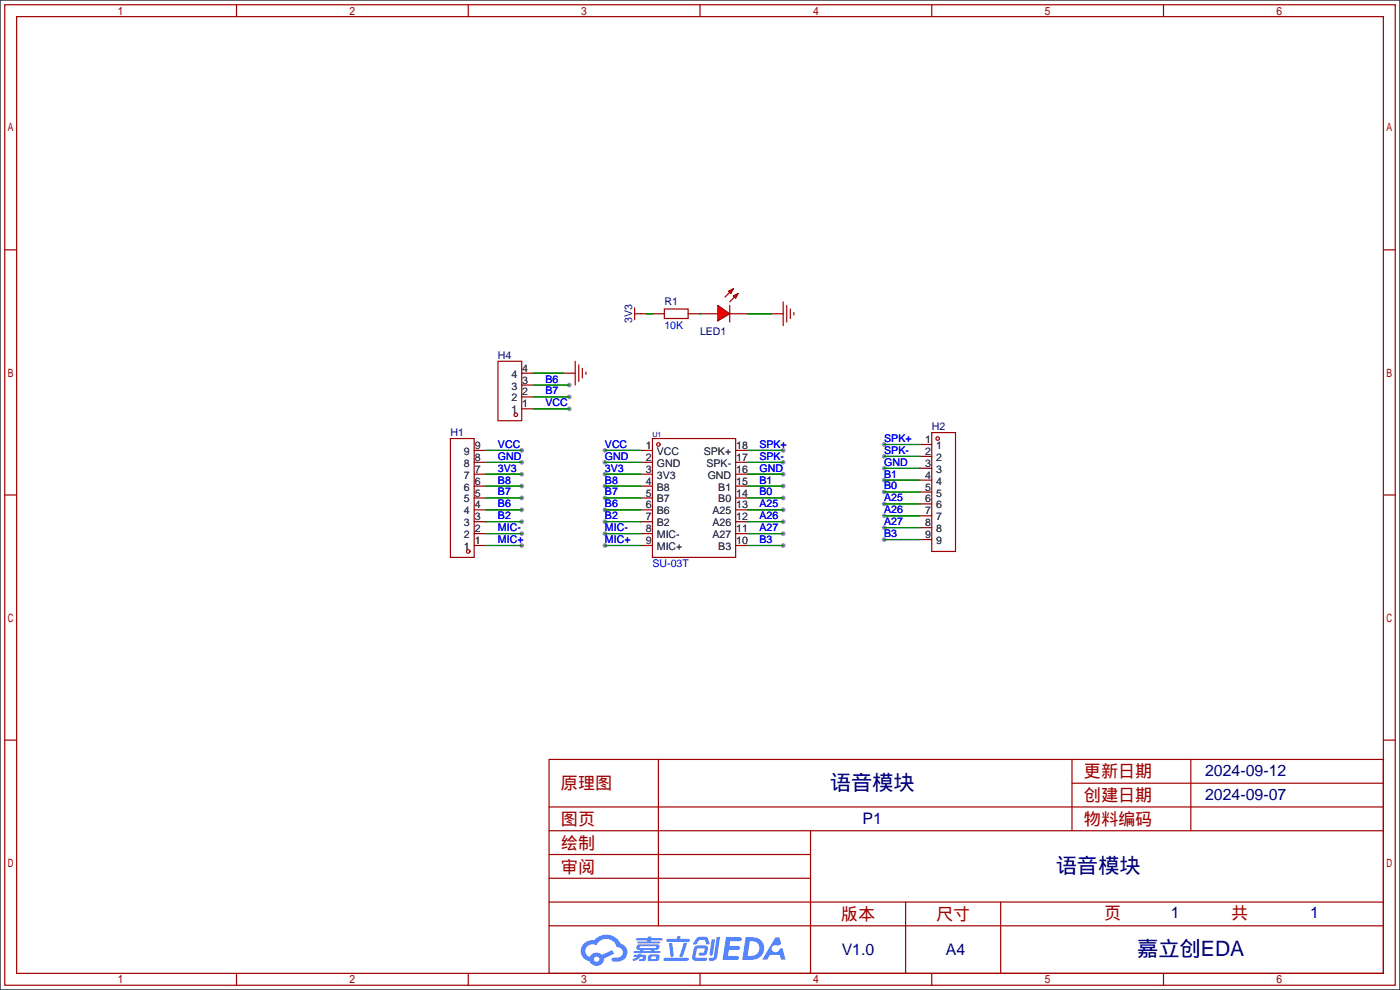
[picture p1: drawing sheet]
<svg xmlns="http://www.w3.org/2000/svg" width="299mm" height="212mm" viewBox="0 0 299 212" stroke-linecap="round" stroke-linejoin="round" font-family="sans-serif">
<path d="M0 0h299.2v211.6h-299.2z" fill="#fff" stroke="#000" stroke-width=".25"/>
<g fill="#999">
<circle cx="129.3" cy="96.3" r=".51"/>
<circle cx="129.3" cy="98.8" r=".51"/>
<circle cx="129.3" cy="101.3" r=".51"/>
<circle cx="129.3" cy="103.9" r=".51"/>
<circle cx="129.3" cy="106.4" r=".51"/>
<circle cx="129.3" cy="109" r=".51"/>
<circle cx="129.3" cy="111.5" r=".51"/>
<circle cx="129.3" cy="114" r=".51"/>
<circle cx="129.3" cy="116.6" r=".51"/>
<circle cx="167.4" cy="116.6" r=".51"/>
<circle cx="167.4" cy="114" r=".51"/>
<circle cx="167.4" cy="111.5" r=".51"/>
<circle cx="167.4" cy="109" r=".51"/>
<circle cx="167.4" cy="106.4" r=".51"/>
<circle cx="167.4" cy="103.9" r=".51"/>
<circle cx="167.4" cy="101.3" r=".51"/>
<circle cx="167.4" cy="98.8" r=".51"/>
<circle cx="167.4" cy="96.3" r=".51"/>
<circle cx="111.5" cy="96.3" r=".51"/>
<circle cx="111.5" cy="98.8" r=".51"/>
<circle cx="111.5" cy="101.3" r=".51"/>
<circle cx="111.5" cy="103.9" r=".51"/>
<circle cx="111.5" cy="106.4" r=".51"/>
<circle cx="111.5" cy="109" r=".51"/>
<circle cx="111.5" cy="111.5" r=".51"/>
<circle cx="111.5" cy="114" r=".51"/>
<circle cx="111.5" cy="116.6" r=".51"/>
<circle cx="189" cy="95" r=".51"/>
<circle cx="189" cy="97.5" r=".51"/>
<circle cx="189" cy="100.1" r=".51"/>
<circle cx="189" cy="102.6" r=".51"/>
<circle cx="189" cy="105.2" r=".51"/>
<circle cx="189" cy="107.7" r=".51"/>
<circle cx="189" cy="110.2" r=".51"/>
<circle cx="189" cy="112.8" r=".51"/>
<circle cx="189" cy="115.3" r=".51"/>
<circle cx="121.7" cy="82.3" r=".51"/>
<circle cx="121.7" cy="84.8" r=".51"/>
<circle cx="121.7" cy="87.4" r=".51"/>
</g>
<g fill="none" stroke="#a10000" stroke-width=".25">
<path d="M1 1h297.2v209.6h-297.2zM3.6 3.6h292.1v204.4h-292.1zM50.5 1v2.6M100.1 1v2.6M149.6 1v2.6M199.1 1v2.6M248.7 1v2.6M1 53.4h2.6M295.7 53.4h2.5M1 105.8h2.6M295.7 105.8h2.5M1 158.2h2.6"/>
<path d="M295.7 158.2h2.5M117.3 162.3h178.4v45.7h-178.4zM117.3 177.5h178.4M117.3 172.5h178.4M140.7 162.3v35.6M173.2 177.5v30.5M229.1 162.3v15.2M229.1 167.4h66.6M254.5 162.3v15.2M117.3 182.6h55.9M117.3 197.9h178.4M117.3 192.8h178.4"/>
<path d="M117.3 187.7h55.9M193.5 192.8v15.2M213.9 192.8v15.2M50.5 208v2.6M100.1 208v2.6M149.6 208v2.6M199.1 208v2.6M248.7 208v2.6"/>
</g>
<g fill="#5487ff">
<path d="M155.2 200.3h2.6a.48 .48 0 0 1 .7 .4 .48 .48 0 0 1-.6 .4h-1.8l-.2 1.1h1.9a.43 .43 0 0 1 .4 .4 .43 .43 0 0 1-.5 .4h-1.9l-.2 1.3h1.7a.45 .45 0 0 1 .5 .2 .45 .45 0 0 1-.1 .6h-3.3z"/>
<path d="M165.7 200.3h.9l.4 1.5-.8 .3a.84 .84 0 0 0-1.2 .3 .84 .84 0 0 0 .4 1.1 .84 .84 0 0 0 1.1-.4l.1-.2 .6-.3 .7 2.5h-1l-.2-1h-2.1l-.6 1h-1.1z"/>
<path d="M152.1 200.8h.7l-.5 3.1a.36 .36 0 0 1-.3 .3 .36 .36 0 0 1-.4-.3z"/>
<path d="M153.2 200.2h.7l-.6 4.3a1.13 1.13 0 0 1-1.8 .6l.2-.4h.7l.2-.2z"/>
<path d="M148.9 200.6l.6-.4h1a.77 .77 0 0 1 .9 .5l.3 1-.2 .2h-.5l-.3-.9-.2-.2-1 .1-.7 1-.6-.1-.1-.2z"/>
<path d="M148.4 202.4l.6-.3h1.7a.81 .81 0 0 1 .7 .5 .81 .81 0 0 1-.2 .8 .81 .81 0 0 1-.9 .8h-.7a.32 .32 0 0 1-.3-.3 .32 .32 0 0 1 .4-.3h.7l.2-.9-1.6 .1-.4 1.8 2.2 .1a.32 .32 0 0 1 .3 .4 .32 .32 0 0 1-.4 .2h-2.2l-.5-.3-.1-.5z"/>
<path d="M141.9 204.7h5a.33 .33 0 0 1 .3 .3 .33 .33 0 0 1-.3 .3h-4.9l-.2-.1z"/>
<path d="M146.1 201.5h.8l-.7 2a.98 .98 0 0 1-.7 1.1l-.3-.3z"/>
<path d="M143 201.6h.7l.3 2.5a.34 .34 0 0 1-.3 .4 .34 .34 0 0 1-.4-.3z"/>
<path d="M142.5 200.7h2.1l.3-.6h.6l-.1 .6h1.7a.32 .32 0 0 1 .4 .3 .32 .32 0 0 1-.4 .3h-4.5l-.2-.2z"/>
<path d="M135.5 204.1h.9l.1-.3h.6v.3h.8a.82 .82 0 0 1-.5 1.3h-.8v-.4l.7-.1 .1-.3a.68 .68 0 0 0-1 .4l-1.1 .4-.1-.4 .9-.5h-.7z"/>
<path d="M136 200.5h2.4l.1-.3h.7v.3h2.2l.2 .3-.2 .2h-2.3v.2h1.8l.2 .3-.2 .1h-4.5l-.1-.4h2l.1-.2h-2.3l-.1-.2z"/>
<path d="M159.4 200.3l-.8 4.9h1.7a2.5 2.5 0 0 0 3-2.5 2.5 2.5 0 0 0-3.1-2.4zM160.3 201.1a1.61 1.61 0 0 1 2 1.5 1.61 1.61 0 0 1-1.8 1.7h-.7z"/>
<path d="M136.2 202a.55 .55 0 0 0-.2 .8 .55 .55 0 0 0 .7 .2l.1 .3h-1.3v.3l5.4 .1 .3-.2-.2-.2h-1.2l.2-.3a.7 .7 0 0 0 .8-.3 .7 .7 0 0 0 0-.8l-4.2-.1zM136.8 202.3l3.3-.1 .1 .1-.2 .3h-3.2zM137.5 203h1.7l-.2 .3h-1.4z"/>
<path d="M138.6 204.2a1.05 1.05 0 0 0 0 1.2 2.91 2.91 0 0 0 2.2-.2 .98 .98 0 0 0 0-1.2h-1.6zM139.2 204.5l.9-.1 .1 .4-.2 .2-.8-.1z"/>
<path d="M124.9 201.6a2.23 2.23 0 0 0-.7 2.3 2.23 2.23 0 0 0 1.8 1.6 1.58 1.58 0 0 0 1.8 .9 1.58 1.58 0 0 0 1.3-1.5l2.2-1.1-.5-.7-2.1 1a1.65 1.65 0 0 0-2.7 .4 1.45 1.45 0 0 1-.8-1.9 1.45 1.45 0 0 1 2-.7l.3 .1a2.3 2.3 0 0 1 2.3-1.3 2.3 2.3 0 0 1 2 1.7 1.12 1.12 0 0 1 1.3 1 1.12 1.12 0 0 1-1.1 1.2h-.7a.45 .45 0 0 0-.6 .4 .45 .45 0 0 0 .5 .5 2.21 2.21 0 0 0 2.2-.5 2.21 2.21 0 0 0 .5-2.3 2.13 2.13 0 0 0-1.3-1.1 3.3 3.3 0 0 0-5.6-.7l-1.1 .1zM127 205a.57 .57 0 0 1 1.1 0 .57 .57 0 0 1-1.1 0z"/>
</g>
<g fill="none" stroke="#a10000" stroke-width=".25">
<path d="M156 65.3v3.5M96.3 93.7h5v25.4h-5zM139.4 93.7h17.8v25.4h-17.8zM199.1 92.5h5.1v25.4h-5.1z"/>
<circle cx="140.7" cy="95" r=".38"/>
<circle cx="200.4" cy="93.7" r=".38"/>
<circle cx="100.1" cy="117.9" r=".38"/>
</g>
<g fill="none" stroke="#870000" stroke-width=".25">
<path d="M149.6 67.1h3.8M156 67.1h3.8M101.3 96.3h2.6M101.3 98.8h2.6M136.9 96.3h2.5M136.9 98.8h2.5M157.2 96.3h2.6M157.2 98.8h2.6M196.6 95h2.5M196.6 97.5h2.5M101.3 101.3h2.6M101.3 103.9h2.6"/>
<path d="M101.3 106.4h2.6M101.3 109h2.6M101.3 111.5h2.6M101.3 114h2.6M101.3 116.6h2.6M136.9 101.3h2.5M136.9 103.9h2.5M136.9 106.4h2.5M136.9 109h2.5M136.9 111.5h2.5M136.9 114h2.5M136.9 116.6h2.5"/>
<path d="M157.2 101.3h2.6M157.2 103.9h2.6M157.2 106.4h2.6M157.2 109h2.6M157.2 111.5h2.6M157.2 114h2.6M157.2 116.6h2.6M196.6 100.1h2.5M196.6 102.6h2.5M196.6 105.2h2.5M196.6 107.7h2.5M196.6 110.2h2.5"/>
<path d="M196.6 112.8h2.5M196.6 115.3h2.5"/>
</g>
<g fill="none" stroke="#008700" stroke-width=".25">
<path d="M103.9 96.3h7.6M103.9 98.8h7.6M129.3 96.3h7.6M129.3 98.8h7.6M159.8 96.3h7.6M159.8 98.8h7.6M189 95h7.6M189 97.5h7.6M103.9 101.3h7.6M103.9 103.9h7.6M103.9 106.4h7.6M103.9 109h7.6"/>
<path d="M103.9 111.5h7.6M103.9 114h7.6M103.9 116.6h7.6M129.3 101.3h7.6M129.3 103.9h7.6M129.3 106.4h7.6M129.3 109h7.6M129.3 111.5h7.6M129.3 114h7.6M129.3 116.6h7.6M159.8 101.3h7.6M159.8 103.9h7.6"/>
<path d="M159.8 106.4h7.6M159.8 109h7.6M159.8 111.5h7.6M159.8 114h7.6M159.8 116.6h7.6M189 100.1h7.6M189 102.6h7.6M189 105.2h7.6M189 107.7h7.6M189 110.2h7.6M189 112.8h7.6M189 115.3h7.6"/>
</g>
<g fill="#f00" stroke="#a10000" stroke-width=".25">
<path d="M153.4 65.3l2.6 1.8-2.6 1.5z"/>
<path d="M155.7 62.2l1-.5-.5 1z"/>
<path d="M156.7 63.2l1-.5-.5 1.1z"/>
</g>
<g fill="none" stroke="#a10000" stroke-width=".25">
<path d="M106.4 77.2h5.1v12.7h-5.1zM122.9 77.2v5.1M123.7 78v3.5M124.5 78.7v2.1M125.2 79.5v.5M135.6 65.8v2.5M135.6 67.1h1.3M142 66h5.1v2.1h-5.1zM156 62.5l-1.1 1M157 63.5l-1 1M167.4 64.5v5.1M168.1 65.3v3.5"/>
<path d="M168.9 66v2.1M169.7 66.8v.5"/>
<circle cx="110.2" cy="88.6" r=".38"/>
</g>
<path d="M111.5 79.8h2.5M120.4 79.8h2.5M136.9 67.1h1.3M139.4 67.1h2.6M147.1 67.1h2.5M164.8 67.1h2.6M111.5 87.4h2.5M111.5 84.8h2.5M111.5 82.3h2.5" fill="none" stroke="#870000" stroke-width=".25"/>
<path d="M114 79.8h6.4M138.2 67.1h1.2M149.6 67.1h.1M159.8 67.1h5M114 82.3h7.7M114 84.8h7.7M114 87.4h7.7" fill="none" stroke="#008700" stroke-width=".25"/>
<g font-size="4.5" fill="#000080">
<text x="177.4" y="168.8">语音模块</text>
<text x="225.6" y="186.6">语音模块</text>
<text x="243" y="204.4">嘉立创EDA</text>
</g>
<g font-size="3.7" fill="#a00000">
<text x="231.6" y="166.2">更新日期</text>
<text x="119.9" y="168.7">原理图</text>
<text x="231.6" y="171.2">创建日期</text>
<text x="119.9" y="176.3">图页</text>
<text x="231.6" y="176.3">物料编码</text>
<text x="119.9" y="181.4">绘制</text>
<text x="119.9" y="186.5">审阅</text>
<text x="179.7" y="196.6">版本</text>
<text x="200" y="196.6">尺寸</text>
<text x="236" y="196.4">页</text>
<text x="263.1" y="196.4">共</text>
</g>
<g font-size="3.4" fill="#000080">
<text x="257.6" y="165.9">2024-09-12</text>
<text x="257.6" y="171">2024-09-07</text>
<text x="184.4" y="176.1">P1</text>
<text x="250.3" y="196.2">1</text>
<text x="280" y="196.2">1</text>
<text x="179.9" y="204">V1.0</text>
<text x="202.1" y="204">A4</text>
</g>
<g font-size="2.3" fill="#000080">
<text x="142" y="65.2">R1</text>
<text x="135.1" y="69.1" transform="rotate(-90 135.1 69.1)">3V3</text>
<text x="149.6" y="71.6">LED1</text>
<text x="106.4" y="76.7">H4</text>
<text x="96.3" y="93.2">H1</text>
<text x="199.1" y="91.9">H2</text>
</g>
<g font-size="2.3" fill="#00f">
<text x="142" y="70.3">10K</text>
<text x="116.6" y="81.8">B6</text>
<text x="116.6" y="84.3">B7</text>
<text x="116.6" y="86.8">VCC</text>
<text x="106.4" y="95.7">VCC</text>
<text x="129.3" y="95.7">VCC</text>
<text x="162.3" y="95.7">SPK+</text>
<text x="189" y="94.5">SPK+</text>
<text x="106.4" y="98.3">GND</text>
<text x="106.4" y="100.8">3V3</text>
<text x="129.3" y="98.3">GND</text>
<text x="129.3" y="100.8">3V3</text>
<text x="162.3" y="100.8">GND</text>
<text x="162.3" y="98.3">SPK-</text>
<text x="189" y="97">SPK-</text>
<text x="189" y="99.5">GND</text>
<text x="106.4" y="103.3">B8</text>
<text x="106.4" y="105.9">B7</text>
<text x="129.3" y="103.3">B8</text>
<text x="129.3" y="105.9">B7</text>
<text x="162.3" y="105.9">B0</text>
<text x="162.3" y="103.3">B1</text>
<text x="189" y="102.1">B1</text>
<text x="189" y="104.6">B0</text>
<text x="189" y="107.2">A25</text>
<text x="106.4" y="108.4">B6</text>
<text x="106.4" y="111">B2</text>
<text x="106.4" y="113.5">MIC-</text>
<text x="129.3" y="108.4">B6</text>
<text x="129.3" y="111">B2</text>
<text x="129.3" y="113.5">MIC-</text>
<text x="162.3" y="113.5">A27</text>
<text x="162.3" y="111">A26</text>
<text x="162.3" y="108.4">A25</text>
<text x="189" y="109.7">A26</text>
<text x="189" y="112.2">A27</text>
<text x="106.4" y="116">MIC+</text>
<text x="129.3" y="116">MIC+</text>
<text x="162.3" y="116">B3</text>
<text x="189" y="114.8">B3</text>
<text x="139.4" y="121.1">SU-03T</text>
</g>
<g font-size="2.3">
<text x="109.3" y="83.3">3</text>
<text x="109.3" y="80.7">4</text>
<text x="111.6" y="82">3</text>
<text x="111.6" y="79.4">4</text>
<text x="109.3" y="88.3">1</text>
<text x="109.3" y="85.8">2</text>
<text x="111.6" y="87.1">1</text>
<text x="111.6" y="84.5">2</text>
<text x="101.5" y="96">9</text>
<text x="138.1" y="96">1</text>
<text x="157.4" y="96">18</text>
<text x="197.7" y="94.7">1</text>
<text x="200.1" y="96">1</text>
<text x="99.1" y="99.8">8</text>
<text x="99.1" y="97.2">9</text>
<text x="101.5" y="101">7</text>
<text x="101.5" y="98.5">8</text>
<text x="138.1" y="98.5">2</text>
<text x="138.1" y="101">3</text>
<text x="140.4" y="97.2">VCC</text>
<text x="140.4" y="99.8">GND</text>
<text x="150.4" y="97.2">SPK+</text>
<text x="151" y="99.8">SPK-</text>
<text x="157.4" y="101">16</text>
<text x="157.4" y="98.5">17</text>
<text x="197.7" y="97.2">2</text>
<text x="197.7" y="99.8">3</text>
<text x="200.1" y="98.5">2</text>
<text x="200.1" y="101">3</text>
<text x="99.1" y="107.4">5</text>
<text x="99.1" y="104.8">6</text>
<text x="99.1" y="102.3">7</text>
<text x="101.5" y="106.1">5</text>
<text x="101.5" y="103.6">6</text>
<text x="138.1" y="103.6">4</text>
<text x="138.1" y="106.1">5</text>
<text x="140.4" y="102.3">3V3</text>
<text x="140.4" y="104.8">B8</text>
<text x="140.4" y="107.4">B7</text>
<text x="151.2" y="102.3">GND</text>
<text x="153.5" y="107.4">B0</text>
<text x="153.5" y="104.8">B1</text>
<text x="157.4" y="106.1">14</text>
<text x="157.4" y="103.6">15</text>
<text x="197.7" y="102.3">4</text>
<text x="197.7" y="104.8">5</text>
<text x="197.7" y="107.4">6</text>
<text x="200.1" y="103.6">4</text>
<text x="200.1" y="106.1">5</text>
<text x="99.1" y="112.5">3</text>
<text x="99.1" y="109.9">4</text>
<text x="101.5" y="113.7">2</text>
<text x="101.5" y="111.2">3</text>
<text x="101.5" y="108.7">4</text>
<text x="138.1" y="108.7">6</text>
<text x="138.1" y="111.2">7</text>
<text x="138.1" y="113.7">8</text>
<text x="140.4" y="109.9">B6</text>
<text x="140.4" y="112.5">B2</text>
<text x="152.3" y="112.5">A26</text>
<text x="152.3" y="109.9">A25</text>
<text x="157.4" y="113.7">11</text>
<text x="157.4" y="111.2">12</text>
<text x="157.4" y="108.7">13</text>
<text x="197.7" y="109.9">7</text>
<text x="197.7" y="112.5">8</text>
<text x="200.1" y="108.7">6</text>
<text x="200.1" y="111.2">7</text>
<text x="200.1" y="113.7">8</text>
<text x="99.1" y="117.5">1</text>
<text x="99.1" y="115">2</text>
<text x="101.5" y="116.3">1</text>
<text x="138.1" y="116.3">9</text>
<text x="140.4" y="115">MIC-</text>
<text x="140.4" y="117.5">MIC+</text>
<text x="152.3" y="115">A27</text>
<text x="153.5" y="117.5">B3</text>
<text x="157.4" y="116.3">10</text>
<text x="197.7" y="115">9</text>
<text x="200.1" y="116.3">9</text>
</g>
<text font-size="1.5" fill="#000080" x="139.4" y="93.4">U1</text>
</svg>
